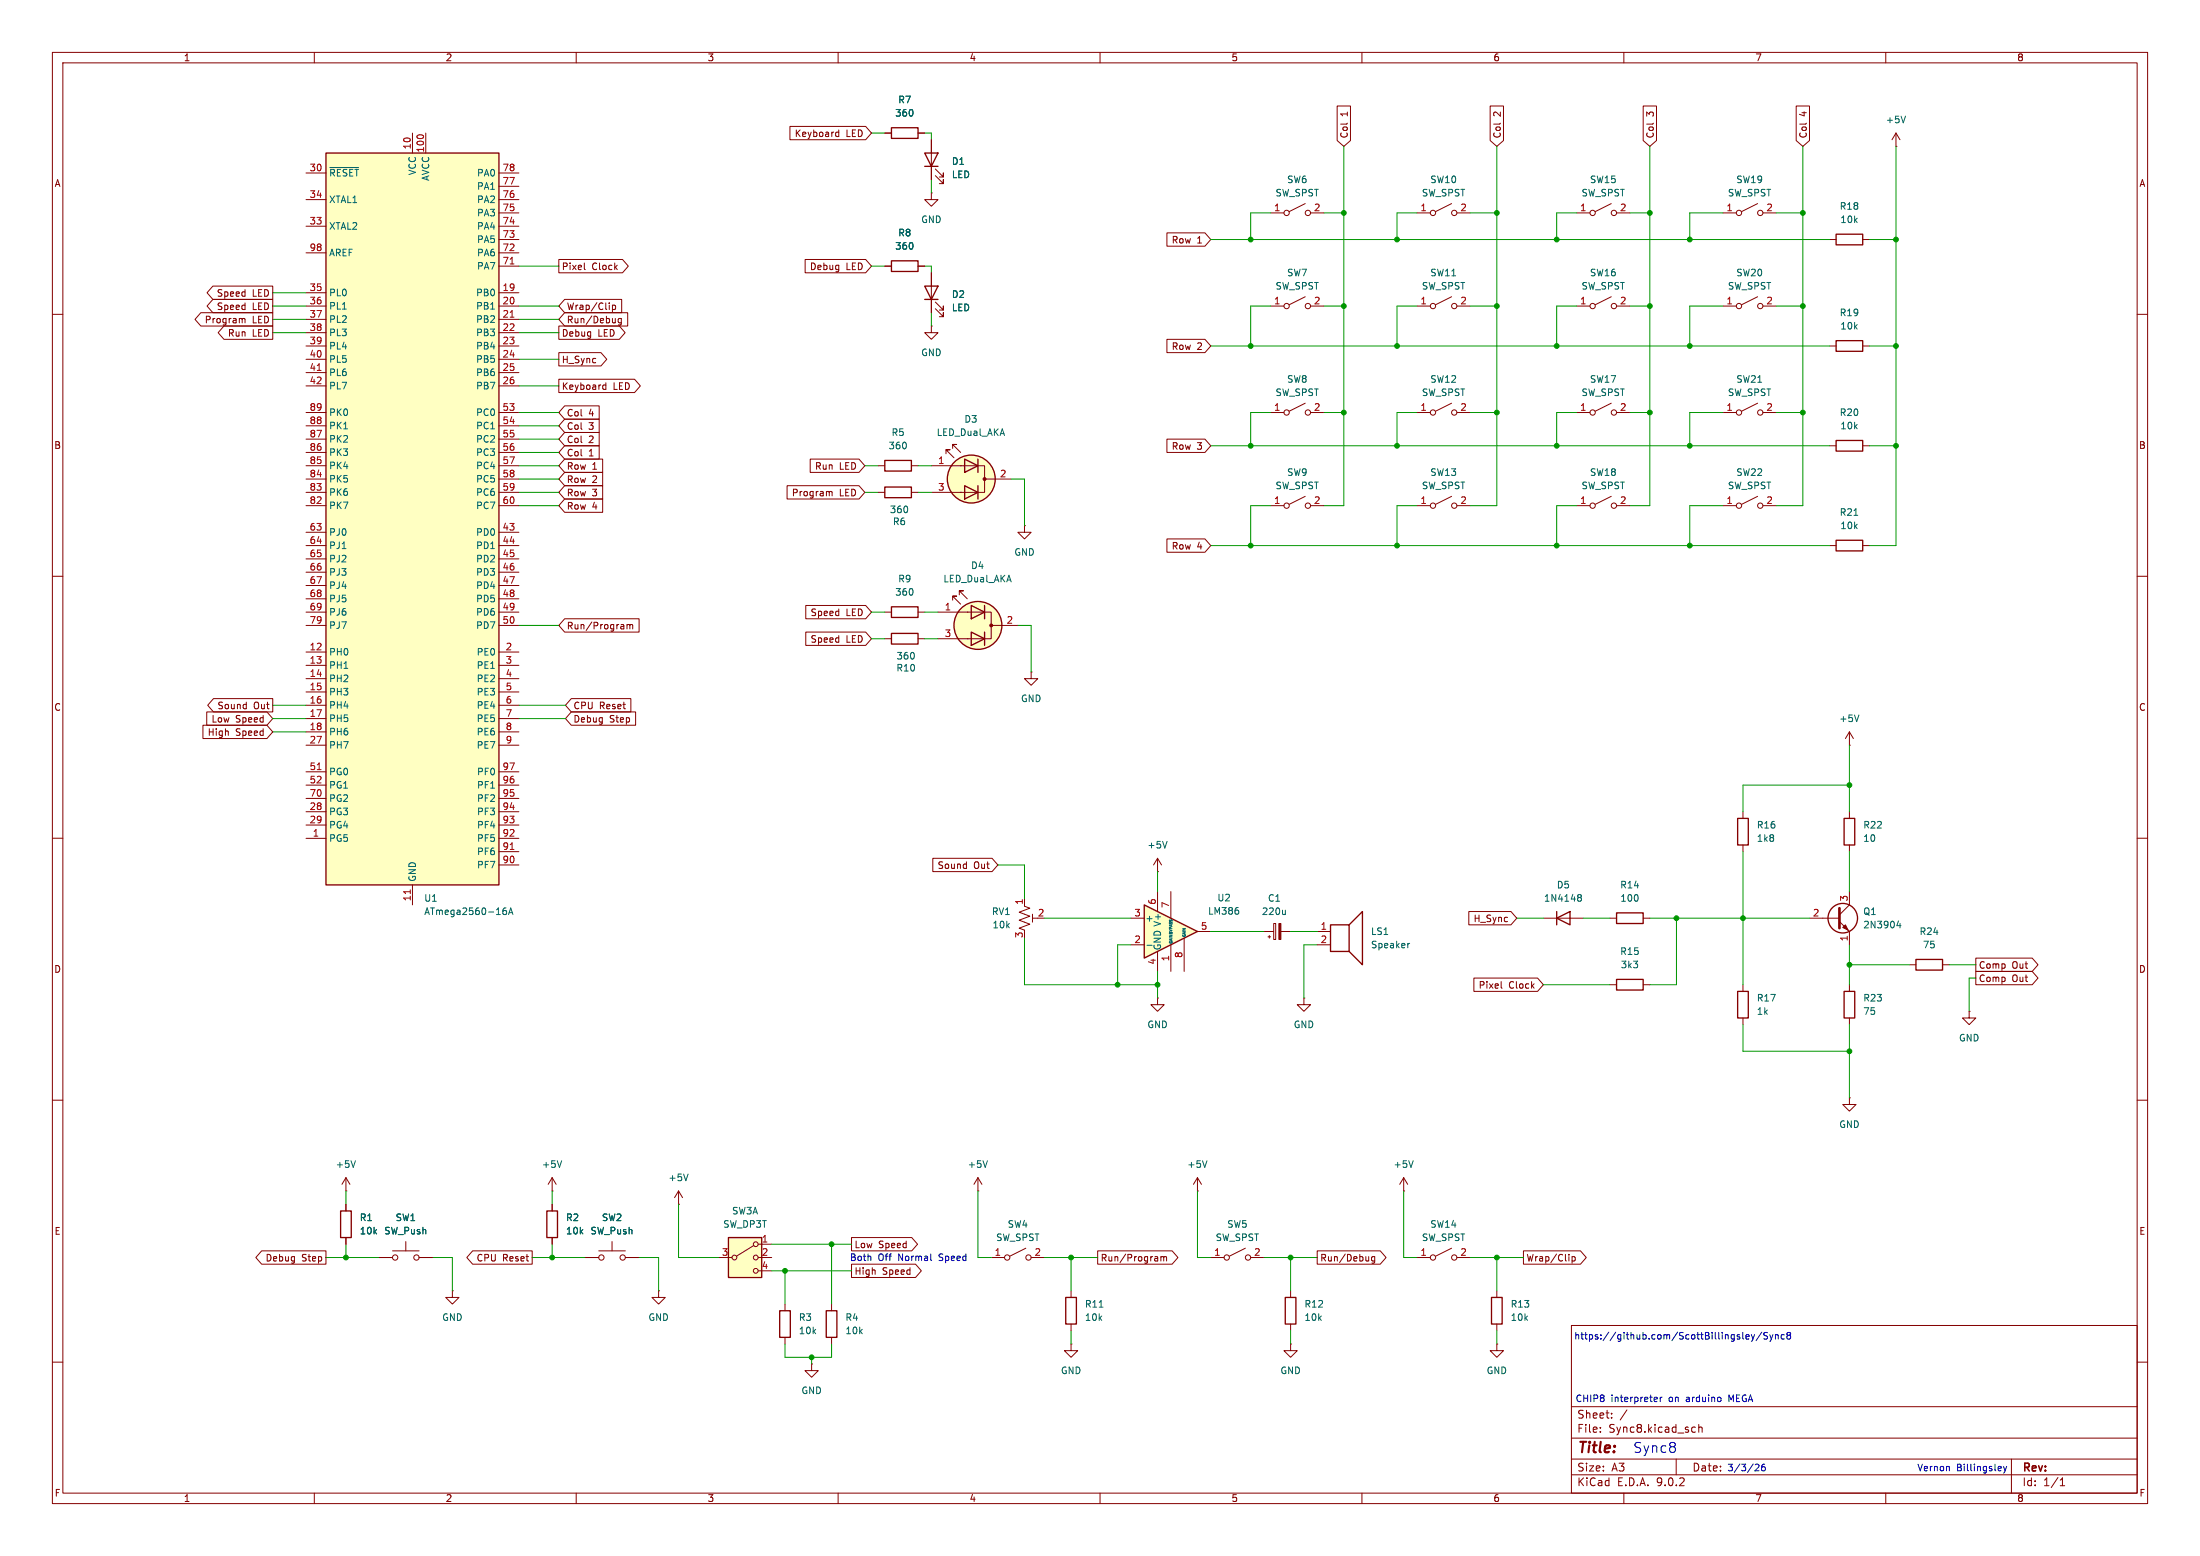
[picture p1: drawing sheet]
<svg xmlns="http://www.w3.org/2000/svg" width="420mm" height="297mm" viewBox="0 0 420 297" stroke-linecap="round" stroke-linejoin="round" font-family="sans-serif">
<g fill="none" stroke="#840000" stroke-width=".19">
<path d="M10 10h400v277h-400zM12 12h396v273h-396zM60 10v2M110 10v2M160 10v2M210 10v2M260 10v2M310 10v2M360 10v2M168.9 25.4h1.3M175.3 25.4h1.2M177.8 36.8v1.3h1.3l-1.3 1.3-1.3-1.3h1.3"/>
<path d="M177.8 36.8h.1M177.8 26.7v7.6M178.6 33.5l1.5 1.6v-.8v.8h-.8M178.6 32.3l1.5 1.5v-.8v.8h-.8M249.2 38.9l-3.1 1.5M277.1 38.9l-3 1.5M168.9 50.8h1.3M175.3 50.8h1.2M177.8 52.1v7.6M178.6 58.9l1.5 1.6v-.8v.8h-.8M178.6 57.7l1.5 1.5v-.8v.8h-.8M242.6 40.6h2.5"/>
<path d="M242.6 58.4h2.5M249.2 56.6l-3.1 1.6M250.2 40.6h2.5M250.2 58.4h2.5M270.5 40.6h2.5M270.5 58.4h2.5M277.1 56.6l-3 1.6M278.1 40.6h2.6M278.1 58.4h2.6M10 60h2M177.8 62.2v1.3h1.3l-1.3 1.3-1.3-1.3h1.3M177.8 62.2h.1"/>
<path d="M242.6 78.7h2.5M249.2 77l-3.1 1.5M250.2 78.7h2.5M270.5 78.7h2.5M277.1 77l-3 1.5M278.1 78.7h2.6M408 60h2M242.6 96.5h2.5M249.2 94.7l-3.1 1.6M250.2 96.5h2.5M270.5 96.5h2.5M277.1 94.7l-3 1.6"/>
<path d="M278.1 96.5h2.6M10 110h2M168.9 116.8h1.3M175.3 116.8h1.2M408 110h2M168.9 121.9h1.3M175.3 121.9h1.2M353.1 139.7v2.5M353.1 139.7l-.8 1.3M353.1 139.7l.7 1.3M10 160h2M353.1 142.2h.1"/>
<path d="M353.1 154.9v1.3M408 160h2M353.1 161.3v1.3M375.9 193v1.3h1.3l-1.3 1.3-1.3-1.3h1.3M375.9 193h.1M10 210h2M353.1 209.6v1.2h1.2l-1.2 1.3-1.3-1.3h1.3M353.1 209.6h.1M408 210h2M300 253h108v32h-108zM10 260h2M300 278.5h108"/>
<path d="M300 274.5h108M300 268.5h108M305.5 273.2v.2M305.5 272.5v.1M307.7 270.5v.2M307.7 269.8v.1M310.6 269.1l-1.3 1.9M320 278.5v3M323.2 272.4l.5 .1M323.7 273.3l-.5 .1M324.3 272.5l.2-.1 .4 .1v.9M324.3 271.9v1.5"/>
<path d="M384 278.5v6.5M408 260h2M60 285v2M110 285v2M160 285v2M210 285v2M260 285v2M300 281.5h108M310 285v2M360 285v2M393.3 283.6h.9M393.3 282.5l.4-.4v1.5"/>
<circle cx="245.6" cy="40.6" r=".51"/>
<circle cx="245.6" cy="58.4" r=".51"/>
<circle cx="249.7" cy="40.6" r=".51"/>
<circle cx="249.7" cy="58.4" r=".51"/>
<circle cx="273.6" cy="40.6" r=".51"/>
<circle cx="273.6" cy="58.4" r=".51"/>
<circle cx="277.6" cy="40.6" r=".51"/>
<circle cx="277.6" cy="58.4" r=".51"/>
<circle cx="245.6" cy="78.7" r=".51"/>
<circle cx="249.7" cy="78.7" r=".51"/>
<circle cx="273.6" cy="78.7" r=".51"/>
<circle cx="277.6" cy="78.7" r=".51"/>
<circle cx="245.6" cy="96.5" r=".51"/>
<circle cx="249.7" cy="96.5" r=".51"/>
<circle cx="273.6" cy="96.5" r=".51"/>
<circle cx="277.6" cy="96.5" r=".51"/>
</g>
<path d="M170.2 24.4h5.1v2h-5.1zM176.5 29.2h2.6l-1.3 2.6zM176.5 31.8h2.6M170.2 49.8h5.1v2h-5.1zM176.5 54.6h2.6l-1.3 2.6zM176.5 57.2h2.6M170.2 115.8h5.1v2.1h-5.1zM170.2 120.9h5.1v2h-5.1zM352 156.2h2.1v5.1h-2.1z" fill="none" stroke="#840000" stroke-width=".25"/>
<path d="M354.9 136.5l-.4 1.2" fill="none" stroke="#006464" stroke-width=".19"/>
<path d="M62.2 29.2h33v139.7h-33z" fill="#ffffc2"/>
<g fill="none" stroke="#840000" stroke-width=".25">
<path d="M62.2 29.2h33v139.7h-33zM350.5 44.7h5.1v2h-5.1zM168.9 87.9h5.1v2h-5.1zM168.9 93h5.1v2h-5.1zM350.5 84.1h5.1v2h-5.1zM185.4 115.6l2.6 1.2-2.6 1.3zM188 115.6v2.5M185.4 120.7l2.6 1.2-2.6 1.3zM188 120.7v2.5M254 176.5h3.6v5.1h-3.6zM257.6 176.5l2.5-2.5v10.2l-2.5-2.6M297.2 175.3l2.5-1.3v2.5z"/>
<path d="M297.2 174v2.5M308.6 174.2h5.1v2.1h-5.1zM308.6 186.9h5.1v2.1h-5.1zM331.7 189.2h2.1v5.1h-2.1zM352 189.2h2.1v5.1h-2.1zM365.8 183.1h5v2.1h-5zM104.4 231.1h2v5.1h-2zM245.4 247.6h2v5.1h-2zM284.7 247.6h2.1v5.1h-2.1z"/>
<circle cx="186.7" cy="119.4" r="4.6"/>
</g>
<g fill="none" stroke="#840000" stroke-width=".19">
<path d="M58.4 33h3.8M58.4 38.1h3.8M78.7 25.4v3.8M81.3 25.4v3.8M95.2 33h3.9M95.2 38.1h3.9M95.2 35.6h3.9M307.6 38.9l-3.1 1.5M335.5 38.9l-3 1.5M361.9 27.9h.1M361.9 25.4l-.7 1.3M361.9 25.4l.8 1.3"/>
<path d="M361.9 25.4v2.5M58.4 43.2h3.8M58.4 48.3h3.8M58.4 55.9h3.8M58.4 58.4h3.8M95.2 43.2h3.9M95.2 48.3h3.9M95.2 55.9h3.9M95.2 58.4h3.9M95.2 40.6h3.9M95.2 45.7h3.9M95.2 50.8h3.9"/>
<path d="M301 58.4h2.5M301 40.6h2.5M307.6 56.6l-3.1 1.6M308.6 58.4h2.5M308.6 40.6h2.5M328.9 58.4h2.6M328.9 40.6h2.6M335.5 56.6l-3 1.6M336.5 58.4h2.6M336.5 40.6h2.6M349.2 45.7h1.3M355.6 45.7h1.3"/>
<path d="M58.4 61h3.8M58.4 63.5h3.8M58.4 66h3.8M58.4 68.6h3.8M58.4 71.1h3.8M58.4 73.7h3.8M58.4 78.7h3.8M95.2 61h3.9M95.2 63.5h3.9M95.2 66h3.9M95.2 68.6h3.9M95.2 71.1h3.9"/>
<path d="M95.2 73.7h3.9M95.2 78.7h3.9M301 78.7h2.5M307.6 77l-3.1 1.5M308.6 78.7h2.5M328.9 78.7h2.6M335.5 77l-3 1.5M336.5 78.7h2.6M58.4 81.3h3.8M58.4 83.8h3.8M58.4 86.4h3.8M58.4 88.9h3.8"/>
<path d="M58.4 91.4h3.8M58.4 94h3.8M58.4 96.5h3.8M95.2 81.3h3.9M95.2 83.8h3.9M95.2 86.4h3.9M95.2 88.9h3.9M95.2 91.4h3.9M95.2 94h3.9M95.2 96.5h3.9M167.6 88.9h1.3M167.6 94h1.3"/>
<path d="M174 88.9h1.3M174 94h1.3M349.2 85.1h1.3M355.6 85.1h1.3M58.4 101.6h3.8M58.4 104.1h3.8M58.4 106.7h3.8M58.4 109.2h3.8M58.4 111.8h3.8M58.4 114.3h3.8M58.4 116.8h3.8M58.4 119.4h3.8"/>
<path d="M95.2 101.6h3.9M95.2 104.1h3.9M95.2 106.7h3.9M95.2 109.2h3.9M95.2 111.8h3.9M95.2 114.3h3.9M95.2 116.8h3.9M95.2 119.4h3.9M179.1 116.8h5.7M181.9 114.6v-.8h.7h-.7l1.5 1.5M183.1 113.5v-.7h.8h-.8l1.6 1.5M184.7 116.8h4.5v5.1h-4.5"/>
<path d="M189.2 119.4h5.1M58.4 124.5h3.8M58.4 127h3.8M58.4 129.5h3.8M58.4 132.1h3.8M58.4 134.6h3.8M58.4 137.2h3.8M58.4 139.7h3.8M95.2 124.5h3.9M95.2 127h3.9M95.2 129.5h3.9M95.2 132.1h3.9"/>
<path d="M95.2 134.6h3.9M95.2 137.2h3.9M95.2 139.7h3.9M179.1 121.9h5.7M58.4 142.2h3.8M58.4 147.3h3.8M58.4 149.9h3.8M58.4 152.4h3.8M58.4 154.9h3.8M58.4 157.5h3.8M95.2 142.2h3.9M95.2 147.3h3.9"/>
<path d="M95.2 149.9h3.9M95.2 152.4h3.9M95.2 154.9h3.9M95.2 157.5h3.9M58.4 160h3.8M78.7 168.9v3.8M95.2 160h3.9M95.2 162.6h3.9M95.2 165.1h3.9M241.3 177.8h1.9M242.1 178.8h.5M242.3 178.6v.5"/>
<path d="M243.2 176.3h.3v3h-.3zM244.5 177.8h1.9M251.5 177.8h2.5M294.6 175.3h7.7M307.3 175.3h1.3M313.7 175.3h1.3M248.9 190.5v1.3h1.3l-1.3 1.2-1.3-1.2h1.3M248.9 190.5h.1M251.5 180.3h2.5M307.3 188h1.3M313.7 188h1.3M332.7 188v1.2"/>
<path d="M332.7 194.3v1.3M353.1 188v1.2M353.1 194.3v1.3M364.5 184.2h1.3M370.8 184.2h1.3M105.4 229.9v1.2M105.4 236.2v1.3M114.3 238.8h5.1M116.8 237v1.8M129.5 229.9h.1M129.5 227.3l-.7 1.3M129.5 227.3l.8 1.3"/>
<path d="M129.5 227.3v2.6M268 227.3h.1M268 224.8l-.8 1.3M268 224.8l.7 1.3M268 224.8v2.5M277.1 238.3l-3 1.5M86.4 246.4v1.2h1.2l-1.2 1.3-1.3-1.3h1.3M86.4 246.4h.1M111.8 240h2.5M119.4 240h2.5M125.7 246.4v1.2h1.3l-1.3 1.3-1.2-1.3h1.2M125.7 246.4h.1"/>
<path d="M246.4 256.5v1.3h1.2l-1.2 1.3-1.3-1.3h1.3M246.4 256.5h.1M246.4 246.4v1.2M246.4 252.7v1.3M270.5 240h2.5M278.1 240h2.6M285.7 256.5v1.3h1.3l-1.3 1.3-1.2-1.3h1.2M285.7 256.5h.1M285.7 246.4v1.2M285.7 252.7v1.3"/>
<circle cx="304" cy="40.6" r=".51"/>
<circle cx="304" cy="58.4" r=".51"/>
<circle cx="308.1" cy="40.6" r=".51"/>
<circle cx="308.1" cy="58.4" r=".51"/>
<circle cx="332" cy="40.6" r=".51"/>
<circle cx="332" cy="58.4" r=".51"/>
<circle cx="336" cy="40.6" r=".51"/>
<circle cx="336" cy="58.4" r=".51"/>
<circle cx="304" cy="78.7" r=".51"/>
<circle cx="308.1" cy="78.7" r=".51"/>
<circle cx="332" cy="78.7" r=".51"/>
<circle cx="336" cy="78.7" r=".51"/>
<circle cx="114.8" cy="240" r=".51"/>
<circle cx="118.9" cy="240" r=".51"/>
<circle cx="273.6" cy="240" r=".51"/>
<circle cx="277.6" cy="240" r=".51"/>
</g>
<g fill="none" stroke="#006464" stroke-width=".19">
<path d="M63 32h5.5M363.8 22.2l-.5 1.2M96.6 173.3l-.4 .1a.86 .86 0 0 0 0 1.2l.5-.2v-.4l-.2-.2h-.3l-.2 .2M97.1 174.6l.4-1.3 .4 1.3M97.2 174.2h.6M245.4 173.7v.9M245.4 174.4l-.2 .2M301.3 171.2l.1 .1M301.3 170.8h.4l.1 .1 .1 .2-.2 .2M301.4 171.3h.3M301.4 171.3l-.1 .1M301.7 171.3l.2 .2-.1 .4-.1 .1h-.4"/>
<path d="M269.1 180.1l-.3 .1M131.4 224.1l-.5 1.3M269.8 221.6l-.4 1.2"/>
</g>
<path d="M97.4 50.4h.7M60.6 70.7h.7M97.4 60.5h.7M60.6 146.9h.7M78.3 169.8v.8M97.4 162.1h.7" fill="none" stroke="#a90000" stroke-width=".19"/>
<g fill="#840000" stroke="#840000" stroke-width=".19">
<path d="M244.1 176.3h.4v3h-.4z"/>
<circle cx="189.2" cy="119.4" r=".28"/>
</g>
<circle cx="186.7" cy="119.4" r="4.6" fill="#ffffc2" stroke="#ffffc2" stroke-width=".19"/>
<path d="M139.1 236.2h6.3v7.6h-6.3z" fill="#ffffc2"/>
<path d="M139.1 236.2h6.3v7.6h-6.3z" fill="none" stroke="#840000" stroke-width=".25"/>
<g fill="none" stroke="#840000" stroke-width=".19">
<path d="M301 96.5h2.5M307.6 94.7l-3.1 1.6M308.6 96.5h2.5M195.6 173l1 .4-2 .7 2 .8-2 .7 2 .8-2 .8 1 .3v.3M195.6 171.5v1.2M197.1 174.5v1.5M197.1 175.3h1M221 190.5v1.3h1.2l-1.2 1.2-1.3-1.2h1.3M221 190.5h.1M143.9 237.7l-3.3 2.1M144.8 237.5h2.5M137.2 240h2.5"/>
<path d="M144.8 240h2.5M144.8 242.6h2.5"/>
<circle cx="304" cy="96.5" r=".51"/>
<circle cx="308.1" cy="96.5" r=".51"/>
<circle cx="144.3" cy="237.5" r=".46"/>
<circle cx="140.2" cy="240" r=".46"/>
<circle cx="144.3" cy="240" r=".46"/>
<circle cx="144.3" cy="242.6" r=".46"/>
</g>
<path d="M218.4 172.7l10.2 5.1-10.2 5.1z" fill="#ffffc2"/>
<g fill="none" stroke="#840000" stroke-width=".25">
<path d="M350.5 65h5.1v2.1h-5.1zM184.1 87.6l2.6 1.3-2.6 1.3zM184.1 92.7l2.6 1.3-2.6 1.3zM186.7 87.6v2.6M186.7 92.7v2.6M350.5 103.1h5.1v2.1h-5.1zM331.7 156.2h2.1v5.1h-2.1zM218.4 172.7l10.2 5.1-10.2 5.1zM65 231.1h2.1v5.1h-2.1zM148.8 250.2h2.1v5.1h-2.1zM157.7 250.2h2.1v5.1h-2.1zM203.5 247.6h2v5.1h-2z"/>
<circle cx="185.4" cy="91.4" r="4.6"/>
<circle cx="351.8" cy="175.3" r="2.82"/>
</g>
<g fill="none" stroke="#840000" stroke-width=".19">
<path d="M150.8 24.1h14.5l1.1 1.3-1.1 1.3h-14.5zM159.6 26h.5M159.6 25.3h.5M160.1 24.8v1.3M168.9 25.4h1.3M175.3 25.4h1.2M177.8 26.7v2.5M177.8 31.8v2.5M255.3 20.2h2.5v6.6l-1.3 1.1-1.2-1.1zM284.5 20.2h2.5v6.6l-1.3 1.1-1.2-1.1zM313.7 20.2h2.5v6.6l-1.2 1.1-1.3-1.1zM342.9 20.2h2.5v6.6l-1.2 1.1-1.3-1.1z"/>
<path d="M38.3 59.7h13.8v2.5h-13.8l-1.1-1.2zM40.6 57.1h11.5v2.6h-11.5l-1.1-1.3zM40.6 54.6h11.5v2.6h-11.5l-1.1-1.3zM106.7 49.5h12.1l1.2 1.3-1.2 1.3h-12.1zM107.8 59.7h12v2.5h-12l-1.1-1.2zM107.8 57.1h10.9v2.6h-10.9l-1.1-1.3zM111.6 50.2v1.1l.1 .2M116.9 58.2v1.3M116.9 58.3l.4-.1 .2 .3-.1 .5h-.5M153.7 49.5h11.6l1.1 1.3-1.1 1.3h-11.6zM168.9 50.8h1.3M175.3 50.8h1.2"/>
<path d="M177.8 52.1v2.5M177.8 57.2v2.5M222.8 44.4h7.2l1.1 1.3-1.1 1.3h-7.2zM42.8 62.2h9.3v2.6h-9.3l-1.2-1.3zM46.2 61l.2-.2h.3l.1 .8M106.7 72.4h14.4l1.1 1.3-1.1 1.2h-14.4zM106.7 67.3h8l1.1 1.3-1.1 1.3h-8zM106.7 62.2h11.5l1.1 1.3-1.1 1.3h-11.5zM107.8 77.5h6.6v2.5h-6.6l-1.1-1.3zM115.2 74.3h.5M115.2 73.5h.5M115.7 73.1v1.2"/>
<path d="M118.6 60.8h-.4l-.2 .2 .1 .6h.5M118.6 60.8v1l-.2 .3-.3-.1M222.8 64.8h7.2l1.1 1.2-1.1 1.3h-7.2zM349.2 66h1.3M355.6 66h1.3M107.8 95.2h7.3v2.6h-7.3l-1.1-1.3zM107.8 92.7h7.3v2.6h-7.3l-1.1-1.3zM107.8 80h6.6v2.6h-6.6l-1.1-1.3zM107.8 85.1h6.6v2.5h-6.6l-1.1-1.2zM107.8 82.5h6.6v2.6h-6.6l-1.1-1.3zM107.8 90.2h7.3v2.5h-7.3l-1.1-1.3zM107.8 87.6h7.3v2.6h-7.3l-1.1-1.3z"/>
<path d="M150.3 92.7h13.7l1.1 1.3-1.1 1.3h-13.7zM154.7 87.6h9.3l1.1 1.3-1.1 1.3h-9.3zM158.3 94l.2-.2 .3 .1 .1 .8M177.8 88.9h5.7M177.8 94h5.7M180.6 86.6v-.7h.8h-.8l1.5 1.5M181.9 85.6v-.8h.7h-.7l1.5 1.6M183.4 88.9h4.6v5.1h-4.6M188 91.4h5M222.8 83.8h7.2l1.1 1.3-1.1 1.3h-7.2zM328.9 96.5h2.6M335.5 94.7l-3 1.6"/>
<path d="M336.5 96.5h2.6M107.8 118.1h14.2v2.6h-14.2l-1.1-1.3zM119.7 119.2v.9M119.7 119.3l.4-.1 .1 .2M120.2 119.4l.2-.2 .3 .1 .1 .8M120.2 119.4v.7M153.8 115.6h11.5l1.1 1.2-1.1 1.3h-11.5zM195.6 100.3v1.3h1.2l-1.2 1.3-1.3-1.3h1.3M195.6 100.3h.1M222.8 102.9h7.2l1.1 1.2-1.1 1.3h-7.2zM349.2 104.1h1.3M355.6 104.1h1.3"/>
<path d="M38.7 138.4h12.3l1.1 1.3-1.1 1.3h-12.3zM39.5 135.9h11.5l1.1 1.3-1.1 1.2h-11.5zM40.8 133.3h11.3v2.6h-11.3l-1.2-1.3zM109.1 133.3h11.3v2.6h-11.3l-1.2-1.3zM109.1 135.9h12.2v2.5h-12.2l-1.2-1.2zM153.8 120.6h11.5l1.1 1.3-1.1 1.3h-11.5zM196.8 128.3v1.2h1.3l-1.3 1.3-1.2-1.3h1.2M196.8 128.3h.1M332.7 154.9v1.3M178.1 163.8h11.3l1.1 1.3-1.1 1.3h-11.3zM215.9 175.3h2.5M221 166.4h.1"/>
<path d="M221 163.8v2.6M221 170.2v3.8M221 163.8l-.8 1.3M221 163.8l.7 1.3M223.5 170.2v5.1M226.1 179.1v6.3M228.6 177.8h2.5M280.4 174h8l1.2 1.3-1.2 1.2h-8zM332.7 161.3v1.3M345.4 175.3h5.8M351.2 175.9l1.9 1.9v2.5M353.1 170.2v2.5l-1.9 1.9"/>
<path d="M215.9 180.3h2.5M221 181.6v3.8M223.5 180.3v5.1M281.4 186.7h12.1l1.1 1.3-1.1 1.2h-12.1zM286.6 187.4v1l.2 .2M377.2 182.9h10.8l1.1 1.3-1.1 1.2h-10.8zM377.2 185.4h10.8l1.1 1.3-1.1 1.3h-10.8zM49.9 238.8h12.3v2.5h-12.3l-1.1-1.3zM66 227.3h.1M66 224.8l-.7 1.3M66 224.8l.8 1.3M66 224.8v2.5"/>
<path d="M66 229.9v1.2M66 236.2v1.3M74.9 238.8h5.1M77.5 237v1.8M90.2 238.8h11.4v2.5h-11.4l-1.1-1.3zM105.4 227.3h.1M105.4 224.8l-.8 1.3M105.4 224.8l.8 1.3M105.4 224.8v2.5M105.4 229.9v1.2M105.4 236.2v1.3M162.6 236.2h11.5l1.1 1.3-1.1 1.3h-11.5z"/>
<path d="M186.7 227.3h.1M186.7 224.8l-.8 1.3M186.7 224.8l.8 1.3M186.7 224.8v2.5M195.8 238.3l-3 1.5M209.5 238.8h14.3l1.1 1.2-1.1 1.3h-14.3zM221.6 239.9v.8M221.6 240l.4-.1 .2 .1M228.6 227.3h.1M228.6 224.8l-.8 1.3M228.6 224.8l.8 1.3M228.6 224.8v2.5"/>
<path d="M237.7 238.3l-3 1.5M251.5 238.8h12l1.1 1.2-1.1 1.3h-12zM262.4 239.9h-.3l-.3 .2 .2 .5h.4M262.4 239.9v1l-.2 .2h-.3M290.8 238.8h10.9l1.1 1.2-1.1 1.3h-10.9zM300.1 239.9h.4l.2 .2-.1 .5h-.5M300.1 239.9v1.2M72.4 240h2.5M80 240h2.5M111.8 240h2.5M119.4 240h2.5M149.9 248.9v1.3"/>
<path d="M149.9 255.3v1.2M158.7 248.9v1.3M158.7 255.3v1.2M162.6 241.3h12.2l1.1 1.3-1.1 1.2h-12.2zM189.2 240h2.6M196.8 240h2.6M204.5 256.5v1.3h1.2l-1.2 1.3-1.3-1.3h1.3M204.5 256.5h.1M204.5 246.4v1.2M204.5 252.7v1.3M222.2 240l.1-.1h.3l.1 .8M222.2 240v.7"/>
<path d="M231.1 240h2.6M238.8 240h2.5M154.9 260.3v1.3h1.3l-1.3 1.3-1.2-1.3h1.2M154.9 260.3h.1"/>
<circle cx="332" cy="96.5" r=".51"/>
<circle cx="336" cy="96.5" r=".51"/>
<circle cx="75.4" cy="240" r=".51"/>
<circle cx="79.5" cy="240" r=".51"/>
<circle cx="192.3" cy="240" r=".51"/>
<circle cx="196.3" cy="240" r=".51"/>
<circle cx="234.2" cy="240" r=".51"/>
<circle cx="238.3" cy="240" r=".51"/>
</g>
<path d="M353.9 98.4h.8M222.8 160.6l-.4 1.3M236.4 173.8v.6M362.4 175.8l-.3 .9h.8M362.7 176.3v.8M219 180.4h.9M67.9 221.6l-.5 1.2M107.2 221.6l-.4 1.2M188.5 221.6l-.4 1.2M230.4 221.6l-.4 1.2M209.8 249.5h.8" fill="none" stroke="#006464" stroke-width=".19"/>
<path d="M351.2 173.4v3.8" fill="none" stroke="#840000" stroke-width=".51"/>
<g fill="#840000" stroke="#840000" stroke-width=".19">
<path d="M351.8 177l.5-.5 .5 1z"/>
<circle cx="188" cy="91.4" r=".28"/>
</g>
<circle cx="185.4" cy="91.4" r="4.6" fill="#ffffc2" stroke="#ffffc2" stroke-width=".19"/>
<g fill="none" stroke="#009600" stroke-width=".19">
<path d="M166.4 25.4h2.5M176.5 25.4h1.3v1.3M177.8 34.3v2.5M256.5 27.9v68.6h-3.8M285.7 27.9v68.6h-5M315 27.9v68.6h-3.9M344.2 27.9v68.6h-5.1M361.9 27.9v76.2h-5M52.1 58.4h6.3M52.1 55.9h6.3M99.1 58.4h7.6M99.1 50.8h7.6"/>
<path d="M166.4 50.8h2.5M176.5 50.8h1.3v1.3M177.8 59.7v2.5M231.1 45.7h118.1M242.6 58.4h-3.8v7.6M242.6 40.6h-3.8v5.1M252.7 58.4h3.8M252.7 40.6h3.8M270.5 58.4h-3.8v7.6M270.5 40.6h-3.8v5.1M280.7 58.4h5M280.7 40.6h5"/>
<path d="M301 58.4h-3.8v7.6M301 40.6h-3.8v5.1M311.1 58.4h3.9M311.1 40.6h3.9M328.9 58.4h-6.3v7.6M328.9 40.6h-6.3v5.1M339.1 58.4h5.1M339.1 40.6h5.1M356.9 45.7h5M52.1 63.5h6.3M52.1 61h6.3M99.1 78.7h7.6"/>
<path d="M99.1 63.5h7.6M99.1 61h7.6M99.1 73.7h7.6M99.1 68.6h7.6M231.1 66h118.1M242.6 78.7h-3.8v6.4M252.7 78.7h3.8M270.5 78.7h-3.8v6.4M280.7 78.7h5M301 78.7h-3.8v6.4M311.1 78.7h3.9M328.9 78.7h-6.3v6.4"/>
<path d="M339.1 78.7h5.1M356.9 66h5M99.1 83.8h7.6M99.1 96.5h7.6M99.1 91.4h7.6M99.1 94h7.6M99.1 81.3h7.6M99.1 88.9h7.6M99.1 86.4h7.6M165.1 94h2.5M165.1 88.9h2.5M175.3 94h2.5"/>
<path d="M175.3 88.9h2.5M193 91.4h2.6v8.9M231.1 85.1h118.1M242.6 96.5h-3.8v7.6M270.5 96.5h-3.8v7.6M301 96.5h-3.8v7.6M328.9 96.5h-6.3v7.6M356.9 85.1h5M99.1 119.4h7.6M166.4 116.8h2.5M176.5 116.8h2.6M194.3 119.4h2.5v8.9"/>
<path d="M231.1 104.1h118.1M52.1 134.6h6.3M52.1 137.2h6.3M52.1 139.7h6.3M99.1 134.6h8.8M99.1 137.2h8.8M166.4 121.9h2.5M176.5 121.9h2.6M353.1 149.9h-20.4v5M353.1 142.2v12.7M190.5 165.1h5.1v6.4M195.6 179.1v8.9h25.4"/>
<path d="M199.4 175.3h16.5M221 166.4v3.8M231.1 177.8h10.2M246.4 177.8h5.1M289.6 175.3h5M302.3 175.3h5M315 175.3h30.4M320 175.3v12.7h-5M332.7 162.6v25.4M353.1 162.6v7.6M215.9 180.3h-2.5v7.7M221 185.4v5.1"/>
<path d="M251.5 180.3h-2.6v10.2M294.6 188h12.7M332.7 195.6v5.1h20.4M353.1 180.3v7.7M353.1 195.6v14M353.1 184.2h11.4M372.1 184.2h5.1M377.2 186.7h-1.3v6.3M66 227.3v2.6M66 237.5v2.5M105.4 227.3v2.6M105.4 237.5v2.5"/>
<path d="M129.5 229.9v10.1h7.7M147.3 237.5h15.3M158.7 237.5v11.4M186.7 227.3v12.7h2.5M228.6 227.3v12.7h2.5M268 227.3v12.7h2.5M62.2 240h10.2M82.5 240h3.9v6.4M101.6 240h10.2M121.9 240h3.8v6.4M147.3 242.6h15.3M149.9 256.5v2.6h8.8v-2.6"/>
<path d="M149.9 242.6v6.3M154.9 259.1v1.2M199.4 240h10.1M204.5 240v6.4M204.5 254v2.5M241.3 240h10.2M246.4 240v6.4M246.4 254v2.5M280.7 240h10.1M285.7 240v6.4M285.7 254v2.5"/>
</g>
<g fill="none" stroke="#0000c2" stroke-width=".19">
<path d="M177.7 240.6h.2M332.7 255.4l.2 .2M333.3 255.2l.6-.1v-.3h-.4l-.2 .1 .1 .6h.5M334.3 254.8l.3 .8M334.6 255.6l-.3 .4M334.9 254.8l-.3 .8M336.3 254.3l-1.1 1.6M337.4 254.4l-.5-.1-.1 .2v.3l.5 .3 .1 .3-.2 .2-.5-.1M337.9 254.8l.3 .8M338.2 255.6l-.3 .4M338.5 254.8l-.3 .8M338.9 254.9l.2-.1h.3l.1 .8"/>
<path d="M338.9 254.8v.8M340.6 254.8h-.3l-.3 .2 .1 .5h.5M341.4 254.9l-.3 .2 .1 .4 .2 .1 .3-.1 .1-.1v-.3l-.2-.2M341.4 254.9l-.3-.3 .3-.3h.2l.2 .3-.2 .3M341.4 254.9h.2M316.2 266.7l.2 .3-.6 .1M316.3 267.5h-.1M316.9 266.7v.8M317.3 266.7l-.4 .2M335.1 279.6l.5-.1 .2 .3-.8 .9h.8M336.9 279.5h-.4a.86 .86 0 0 0 0 1.2l.4-.1 .1-.4-.2-.2h-.4l-.1 .2M372.1 280v.7"/>
<path d="M381.9 279.9l.2 .3-.6 .1M382.5 279.9l.3 .8M383.1 279.9l-.3 .8M382 280.7h-.1M382.8 280.7l-.3 .5"/>
</g>
<g fill="#009600" stroke="#009600" stroke-width=".19">
<circle cx="344.2" cy="78.7" r=".46"/>
<circle cx="361.9" cy="66" r=".46"/>
<circle cx="322.6" cy="104.1" r=".46"/>
<circle cx="361.9" cy="85.1" r=".46"/>
<circle cx="322.6" cy="85.1" r=".46"/>
<circle cx="322.6" cy="66" r=".46"/>
<circle cx="315" cy="78.7" r=".46"/>
<circle cx="353.1" cy="184.2" r=".46"/>
<circle cx="353.1" cy="200.7" r=".46"/>
<circle cx="353.1" cy="149.9" r=".46"/>
<circle cx="266.7" cy="45.7" r=".46"/>
<circle cx="285.7" cy="58.4" r=".46"/>
<circle cx="297.2" cy="45.7" r=".46"/>
<circle cx="256.5" cy="40.6" r=".46"/>
<circle cx="256.5" cy="58.4" r=".46"/>
<circle cx="285.7" cy="40.6" r=".46"/>
<circle cx="344.2" cy="40.6" r=".46"/>
<circle cx="344.2" cy="58.4" r=".46"/>
<circle cx="361.9" cy="45.7" r=".46"/>
<circle cx="315" cy="40.6" r=".46"/>
<circle cx="322.6" cy="45.7" r=".46"/>
<circle cx="315" cy="58.4" r=".46"/>
<circle cx="332.7" cy="175.3" r=".46"/>
<circle cx="320" cy="175.3" r=".46"/>
<circle cx="285.7" cy="240" r=".46"/>
<circle cx="246.4" cy="240" r=".46"/>
<circle cx="266.7" cy="104.1" r=".46"/>
<circle cx="297.2" cy="104.1" r=".46"/>
<circle cx="266.7" cy="66" r=".46"/>
<circle cx="256.5" cy="78.7" r=".46"/>
<circle cx="297.2" cy="85.1" r=".46"/>
<circle cx="266.7" cy="85.1" r=".46"/>
<circle cx="285.7" cy="78.7" r=".46"/>
<circle cx="297.2" cy="66" r=".46"/>
<circle cx="238.8" cy="45.7" r=".46"/>
<circle cx="66" cy="240" r=".46"/>
<circle cx="105.4" cy="240" r=".46"/>
<circle cx="213.4" cy="188" r=".46"/>
<circle cx="221" cy="188" r=".46"/>
<circle cx="204.5" cy="240" r=".46"/>
<circle cx="158.7" cy="237.5" r=".46"/>
<circle cx="149.9" cy="242.6" r=".46"/>
<circle cx="154.9" cy="259.1" r=".46"/>
<circle cx="238.8" cy="66" r=".46"/>
<circle cx="238.8" cy="85.1" r=".46"/>
<circle cx="238.8" cy="104.1" r=".46"/>
</g>
<text font-size="2.8" fill="#840000" x="301" y="277.9">Title:</text>
<text font-size="2.7" fill="#0000c2" x="311.7" y="277.5">Sync8</text>
<g font-size="2.1" fill="#840000">
<text x="301" y="273.7">File:</text>
<text x="301" y="271">Sheet:</text>
<text x="307.1" y="273.7">Sync8.kicad_sch</text>
<text x="301" y="281.1">Size:</text>
<text x="307.6" y="281.1">A3</text>
<text x="323" y="281.1">Date:</text>
<text x="386" y="281.3">Rev:</text>
<text x="301" y="283.9">KiCad</text>
<text x="308.7" y="283.9">E.D.A.</text>
<text x="316.3" y="283.9">9.0.2</text>
<text x="386" y="283.9">Id:</text>
<text x="390.1" y="283.9">1/1</text>
</g>
<g font-size="1.8" fill="#840000">
<text x="35" y="11.9">1</text>
<text x="85" y="11.9">2</text>
<text x="135" y="11.9">3</text>
<text x="185" y="11.9">4</text>
<text x="235" y="11.9">5</text>
<text x="285" y="11.9">6</text>
<text x="335" y="11.9">7</text>
<text x="385" y="11.9">8</text>
<text x="257.5" y="22.3" transform="rotate(-90 257.5 22.3)">1</text>
<text x="286.7" y="22.3" transform="rotate(-90 286.7 22.3)">2</text>
<text x="315.9" y="22.3" transform="rotate(-90 315.9 22.3)">3</text>
<text x="345.1" y="22.3" transform="rotate(-90 345.1 22.3)">4</text>
<text x="151.6" y="26.4">Keyboard</text>
<text x="161.5" y="26.4">LED</text>
<text x="257.5" y="26.5" transform="rotate(-90 257.5 26.5)">Col</text>
<text x="286.7" y="26.5" transform="rotate(-90 286.7 26.5)">Col</text>
<text x="315.9" y="26.5" transform="rotate(-90 315.9 26.5)">Col</text>
<text x="345.1" y="26.5" transform="rotate(-90 345.1 26.5)">Col</text>
<text x="10.3" y="35.9">A</text>
<text x="408.3" y="35.9">A</text>
<text x="223.6" y="46.7">Row</text>
<text x="228.5" y="46.7">1</text>
<text x="107.2" y="51.8">Pixel</text>
<text x="113" y="51.8">Clock</text>
<text x="154.5" y="51.8">Debug</text>
<text x="161.5" y="51.8">LED</text>
<text x="41.3" y="59.4">Speed</text>
<text x="41.3" y="56.8">Speed</text>
<text x="48.1" y="59.4">LED</text>
<text x="48.1" y="56.8">LED</text>
<text x="108.1" y="59.4">Wrap/Clip</text>
<text x="39" y="61.9">Program</text>
<text x="43.4" y="64.5">Run</text>
<text x="48.1" y="61.9">LED</text>
<text x="48.1" y="64.5">LED</text>
<text x="107.2" y="64.5">Debug</text>
<text x="108.1" y="61.9">Run/Debug</text>
<text x="114.1" y="64.5">LED</text>
<text x="107.2" y="69.5">H_Sync</text>
<text x="223.6" y="67">Row</text>
<text x="228.5" y="67">2</text>
<text x="107.2" y="74.6">Keyboard</text>
<text x="117" y="74.6">LED</text>
<text x="108.1" y="82.2">Col</text>
<text x="108.1" y="79.7">Col</text>
<text x="112.4" y="82.2">3</text>
<text x="112.4" y="79.7">4</text>
<text x="10.3" y="85.9">B</text>
<text x="108.1" y="87.3">Col</text>
<text x="108.1" y="84.8">Col</text>
<text x="108.1" y="89.9">Row</text>
<text x="112.4" y="87.3">1</text>
<text x="112.4" y="84.8">2</text>
<text x="113" y="89.9">1</text>
<text x="155.5" y="89.9">Run</text>
<text x="160.2" y="89.9">LED</text>
<text x="223.6" y="86">Row</text>
<text x="228.5" y="86">3</text>
<text x="408.2" y="85.9">B</text>
<text x="108.1" y="94.9">Row</text>
<text x="108.1" y="92.4">Row</text>
<text x="113" y="94.9">3</text>
<text x="113" y="92.4">2</text>
<text x="151.1" y="94.9">Program</text>
<text x="160.2" y="94.9">LED</text>
<text x="108.1" y="97.5">Row</text>
<text x="113" y="97.5">4</text>
<text x="223.6" y="105.1">Row</text>
<text x="228.5" y="105.1">4</text>
<text x="154.6" y="117.8">Speed</text>
<text x="161.5" y="117.8">LED</text>
<text x="108.1" y="120.3">Run/Program</text>
<text x="154.6" y="122.9">Speed</text>
<text x="161.5" y="122.9">LED</text>
<text x="10.3" y="135.9">C</text>
<text x="41.4" y="135.6">Sound</text>
<text x="48.4" y="135.6">Out</text>
<text x="109.4" y="135.6">CPU</text>
<text x="114.4" y="135.6">Reset</text>
<text x="408.2" y="135.9">C</text>
<text x="39.6" y="140.7">High</text>
<text x="40.3" y="138.1">Low</text>
<text x="45" y="138.1">Speed</text>
<text x="45" y="140.7">Speed</text>
<text x="109.4" y="138.1">Debug</text>
<text x="116.4" y="138.1">Step</text>
<text x="178.9" y="166.1">Sound</text>
<text x="185.9" y="166.1">Out</text>
<text x="281.2" y="176.2">H_Sync</text>
<text x="10.3" y="185.9">D</text>
<text x="377.7" y="185.1">Comp</text>
<text x="384.1" y="185.1">Out</text>
<text x="408.2" y="185.9">D</text>
<text x="282.2" y="188.9">Pixel</text>
<text x="288" y="188.9">Clock</text>
<text x="377.7" y="187.6">Comp</text>
<text x="384.1" y="187.6">Out</text>
<text x="10.3" y="235.9">E</text>
<text x="163" y="238.4">Low</text>
<text x="167.7" y="238.4">Speed</text>
<text x="408.3" y="235.9">E</text>
<text x="50.6" y="241">Debug</text>
<text x="57.6" y="241">Step</text>
<text x="90.9" y="241">CPU</text>
<text x="95.9" y="241">Reset</text>
<text x="163" y="243.5">High</text>
<text x="168.4" y="243.5">Speed</text>
<text x="210" y="241">Run/Program</text>
<text x="251.9" y="241">Run/Debug</text>
<text x="291.3" y="241">Wrap/Clip</text>
<text x="10.3" y="285.9">F</text>
<text x="35" y="286.9">1</text>
<text x="85" y="286.9">2</text>
<text x="135" y="286.9">3</text>
<text x="185" y="286.9">4</text>
<text x="235" y="286.9">5</text>
<text x="285" y="286.9">6</text>
<text x="335" y="286.9">7</text>
<text x="385" y="286.9">8</text>
<text x="408.3" y="285.9">F</text>
</g>
<g font-size="1.8" fill="#006464">
<text x="170.8" y="22.5">360</text>
<text x="171.4" y="19.9">R7</text>
<text x="359.9" y="23.7">+5V</text>
<text x="62.7" y="33.9">~{RESET}</text>
<text x="79.6" y="33.5" transform="rotate(-90 79.6 33.5)">VCC</text>
<text x="82.1" y="34.6" transform="rotate(-90 82.1 34.6)">AVCC</text>
<text x="91" y="33.9">PA0</text>
<text x="181.6" y="31.7">D1</text>
<text x="181.6" y="34.2">LED</text>
<text x="245.6" y="35.2">SW6</text>
<text x="272.9" y="35.2">SW10</text>
<text x="303.4" y="35.2">SW15</text>
<text x="331.4" y="35.2">SW19</text>
<text x="62.7" y="39">XTAL1</text>
<text x="91" y="36.4">PA1</text>
<text x="91" y="39">PA2</text>
<text x="91" y="41.5">PA3</text>
<text x="243.4" y="37.7">SW_SPST</text>
<text x="271.3" y="37.7">SW_SPST</text>
<text x="301.8" y="37.7">SW_SPST</text>
<text x="329.8" y="37.7">SW_SPST</text>
<text x="351.1" y="40.2">R18</text>
<text x="62.7" y="44">XTAL2</text>
<text x="91" y="44">PA4</text>
<text x="91" y="46.6">PA5</text>
<text x="170.8" y="47.9">360</text>
<text x="171.4" y="45.3">R8</text>
<text x="175.8" y="42.8">GND</text>
<text x="351.2" y="42.8">10k</text>
<text x="62.7" y="49.1">AREF</text>
<text x="91" y="49.1">PA6</text>
<text x="91" y="51.7">PA7</text>
<text x="245.6" y="52.9">SW7</text>
<text x="272.9" y="52.9">SW11</text>
<text x="303.4" y="52.9">SW16</text>
<text x="331.4" y="52.9">SW20</text>
<text x="62.7" y="56.7">PL0</text>
<text x="62.7" y="59.3">PL1</text>
<text x="90.8" y="56.7">PB0</text>
<text x="90.8" y="59.3">PB1</text>
<text x="181.6" y="57.1">D2</text>
<text x="181.6" y="59.6">LED</text>
<text x="243.4" y="55.5">SW_SPST</text>
<text x="271.3" y="55.5">SW_SPST</text>
<text x="301.8" y="55.5">SW_SPST</text>
<text x="329.8" y="55.5">SW_SPST</text>
<text x="62.7" y="61.8">PL2</text>
<text x="62.7" y="64.4">PL3</text>
<text x="90.8" y="61.8">PB2</text>
<text x="90.8" y="64.4">PB3</text>
<text x="351.1" y="60.6">R19</text>
<text x="351.2" y="63.1">10k</text>
<text x="62.7" y="66.9">PL4</text>
<text x="62.7" y="69.4">PL5</text>
<text x="62.7" y="72">PL6</text>
<text x="90.8" y="66.9">PB4</text>
<text x="90.8" y="69.4">PB5</text>
<text x="90.8" y="72">PB6</text>
<text x="175.8" y="68.2">GND</text>
<text x="62.7" y="74.5">PL7</text>
<text x="90.8" y="74.5">PB7</text>
<text x="243.4" y="75.8">SW_SPST</text>
<text x="245.6" y="73.3">SW8</text>
<text x="271.3" y="75.8">SW_SPST</text>
<text x="272.9" y="73.3">SW12</text>
<text x="301.8" y="75.8">SW_SPST</text>
<text x="303.4" y="73.3">SW17</text>
<text x="329.8" y="75.8">SW_SPST</text>
<text x="331.4" y="73.3">SW21</text>
<text x="62.7" y="79.6">PK0</text>
<text x="62.7" y="82.1">PK1</text>
<text x="90.8" y="79.6">PC0</text>
<text x="90.8" y="82.1">PC1</text>
<text x="170.1" y="83.4">R5</text>
<text x="178.7" y="83.4">LED_Dual_AKA</text>
<text x="184" y="80.9">D3</text>
<text x="351.1" y="79.6">R20</text>
<text x="351.2" y="82.1">10k</text>
<text x="62.7" y="84.7">PK2</text>
<text x="62.7" y="87.2">PK3</text>
<text x="62.7" y="89.8">PK4</text>
<text x="90.8" y="84.7">PC2</text>
<text x="90.8" y="87.2">PC3</text>
<text x="90.8" y="89.8">PC4</text>
<text x="169.5" y="86">360</text>
<text x="62.7" y="92.3">PK5</text>
<text x="62.7" y="94.8">PK6</text>
<text x="90.8" y="92.3">PC5</text>
<text x="90.8" y="94.8">PC6</text>
<text x="243.4" y="93.6">SW_SPST</text>
<text x="245.6" y="91">SW9</text>
<text x="271.3" y="93.6">SW_SPST</text>
<text x="272.9" y="91">SW13</text>
<text x="301.8" y="93.6">SW_SPST</text>
<text x="303.4" y="91">SW18</text>
<text x="329.8" y="93.6">SW_SPST</text>
<text x="331.4" y="91">SW22</text>
<text x="62.7" y="97.4">PK7</text>
<text x="90.8" y="97.4">PC7</text>
<text x="169.8" y="98.1">360</text>
<text x="170.4" y="100.4">R6</text>
<text x="351.1" y="98.7">R21</text>
<text x="351.2" y="101.2">10k</text>
<text x="62.7" y="102.5">PJ0</text>
<text x="62.7" y="105">PJ1</text>
<text x="62.7" y="107.5">PJ2</text>
<text x="90.8" y="102.5">PD0</text>
<text x="90.8" y="105">PD1</text>
<text x="90.8" y="107.5">PD2</text>
<text x="193.5" y="106.3">GND</text>
<text x="62.7" y="110.1">PJ3</text>
<text x="62.7" y="112.6">PJ4</text>
<text x="90.8" y="110.1">PD3</text>
<text x="90.8" y="112.6">PD4</text>
<text x="170.8" y="113.9">360</text>
<text x="171.4" y="111.4">R9</text>
<text x="180" y="111.4">LED_Dual_AKA</text>
<text x="185.3" y="108.8">D4</text>
<text x="62.7" y="115.2">PJ5</text>
<text x="62.7" y="117.7">PJ6</text>
<text x="90.8" y="115.2">PD5</text>
<text x="90.8" y="117.7">PD6</text>
<text x="62.7" y="120.2">PJ7</text>
<text x="62.7" y="125.3">PH0</text>
<text x="90.8" y="120.2">PD7</text>
<text x="90.9" y="125.3">PE0</text>
<text x="62.7" y="127.9">PH1</text>
<text x="62.7" y="130.4">PH2</text>
<text x="90.9" y="127.9">PE1</text>
<text x="90.9" y="130.4">PE2</text>
<text x="171" y="128.4">R10</text>
<text x="171.1" y="126.1">360</text>
<text x="62.7" y="132.9">PH3</text>
<text x="62.7" y="135.5">PH4</text>
<text x="90.9" y="132.9">PE3</text>
<text x="90.9" y="135.5">PE4</text>
<text x="194.8" y="134.2">GND</text>
<text x="62.7" y="138">PH5</text>
<text x="62.7" y="140.6">PH6</text>
<text x="62.7" y="143.1">PH7</text>
<text x="90.9" y="138">PE5</text>
<text x="90.9" y="140.6">PE6</text>
<text x="90.9" y="143.1">PE7</text>
<text x="351" y="138">+5V</text>
<text x="62.7" y="148.2">PG0</text>
<text x="91" y="148.2">PF0</text>
<text x="62.7" y="150.7">PG1</text>
<text x="62.7" y="153.3">PG2</text>
<text x="62.7" y="155.8">PG3</text>
<text x="91" y="150.7">PF1</text>
<text x="91" y="153.3">PF2</text>
<text x="91" y="155.8">PF3</text>
<text x="62.7" y="158.3">PG4</text>
<text x="62.7" y="160.9">PG5</text>
<text x="91" y="158.3">PF4</text>
<text x="91" y="160.9">PF5</text>
<text x="335.3" y="160.9">1k8</text>
<text x="335.3" y="158.3">R16</text>
<text x="355.6" y="158.3">R22</text>
<text x="355.6" y="160.9">10</text>
<text x="91" y="163.4">PF6</text>
<text x="91" y="166">PF7</text>
<text x="218.9" y="162.2">+5V</text>
<text x="79.6" y="168.4" transform="rotate(-90 79.6 168.4)">GND</text>
<text x="80.9" y="172.3">U1</text>
<text x="232.3" y="172.2">U2</text>
<text x="242" y="172.3">C1</text>
<text x="294.7" y="172.3">1N4148</text>
<text x="297.1" y="169.8">D5</text>
<text x="309.2" y="169.8">R14</text>
<text x="309.2" y="172.3">100</text>
<text x="80.9" y="174.9">ATmega2560-16A</text>
<text x="189.3" y="174.9">RV1</text>
<text x="189.4" y="177.4">10k</text>
<text x="218.6" y="176.1">+</text>
<text x="230.5" y="174.8">LM386</text>
<text x="240.8" y="174.9">220u</text>
<text x="261.6" y="178.7">LS1</text>
<text x="355.6" y="174.9">Q1</text>
<text x="355.6" y="177.4">2N3904</text>
<text x="366.4" y="178.7">R24</text>
<text x="221.8" y="181.5" transform="rotate(-90 221.8 181.5)">GND V+</text>
<text x="261.6" y="181.2">Speaker</text>
<text x="309.2" y="182.5">R15</text>
<text x="309.3" y="185">3k3</text>
<text x="367" y="181.2">75</text>
<text x="335.3" y="191.4">R17</text>
<text x="355.6" y="191.4">R23</text>
<text x="218.9" y="196.4">GND</text>
<text x="246.9" y="196.4">GND</text>
<text x="335.3" y="193.9">1k</text>
<text x="355.6" y="193.9">75</text>
<text x="373.9" y="199">GND</text>
<text x="351" y="215.5">GND</text>
<text x="64" y="223.1">+5V</text>
<text x="103.4" y="223.1">+5V</text>
<text x="127.5" y="225.7">+5V</text>
<text x="184.7" y="223.1">+5V</text>
<text x="226.6" y="223.1">+5V</text>
<text x="265.9" y="223.1">+5V</text>
<text x="68.6" y="233.3">R1</text>
<text x="75.4" y="233.3">SW1</text>
<text x="108" y="233.3">R2</text>
<text x="114.8" y="233.3">SW2</text>
<text x="139.7" y="232">SW3A</text>
<text x="68.6" y="235.8">10k</text>
<text x="73.3" y="235.8">SW_Push</text>
<text x="108" y="235.8">10k</text>
<text x="112.6" y="235.8">SW_Push</text>
<text x="138" y="234.5">SW_DP3T</text>
<text x="190.1" y="237.1">SW_SPST</text>
<text x="192.3" y="234.5">SW4</text>
<text x="232" y="237.1">SW_SPST</text>
<text x="234.2" y="234.5">SW5</text>
<text x="271.3" y="237.1">SW_SPST</text>
<text x="272.9" y="234.5">SW14</text>
<text x="207" y="249.8">R11</text>
<text x="248.9" y="249.8">R12</text>
<text x="288.3" y="249.8">R13</text>
<text x="84.3" y="252.3">GND</text>
<text x="123.7" y="252.3">GND</text>
<text x="152.4" y="252.3">R3</text>
<text x="152.4" y="254.9">10k</text>
<text x="161.3" y="252.3">R4</text>
<text x="161.3" y="254.9">10k</text>
<text x="207" y="252.3">10k</text>
<text x="248.9" y="252.3">10k</text>
<text x="288.3" y="252.3">10k</text>
<text x="202.4" y="262.5">GND</text>
<text x="244.3" y="262.5">GND</text>
<text x="283.7" y="262.5">GND</text>
<text x="152.9" y="266.3">GND</text>
</g>
<g font-size="1.8" fill="#a90000">
<text x="78.5" y="28.6" transform="rotate(-90 78.5 28.6)">10</text>
<text x="81" y="29.2" transform="rotate(-90 81 29.2)">100</text>
<text x="59" y="32.8">30</text>
<text x="95.8" y="32.8">78</text>
<text x="95.8" y="35.3">77</text>
<text x="59" y="37.8">34</text>
<text x="95.8" y="37.8">76</text>
<text x="95.8" y="40.4">75</text>
<text x="243.1" y="40.4">1</text>
<text x="250.8" y="40.4">2</text>
<text x="271.1" y="40.4">1</text>
<text x="278.7" y="40.4">2</text>
<text x="301.6" y="40.4">1</text>
<text x="309.2" y="40.4">2</text>
<text x="329.5" y="40.4">1</text>
<text x="337.1" y="40.4">2</text>
<text x="59" y="42.9">33</text>
<text x="95.8" y="42.9">74</text>
<text x="95.8" y="45.5">73</text>
<text x="59" y="48">98</text>
<text x="95.8" y="48">72</text>
<text x="95.8" y="50.5">71</text>
<text x="59" y="55.6">35</text>
<text x="59" y="58.2">36</text>
<text x="95.8" y="55.6">19</text>
<text x="95.8" y="58.2">20</text>
<text x="243.1" y="58.2">1</text>
<text x="250.8" y="58.2">2</text>
<text x="271.1" y="58.2">1</text>
<text x="278.7" y="58.2">2</text>
<text x="301.6" y="58.2">1</text>
<text x="309.2" y="58.2">2</text>
<text x="329.5" y="58.2">1</text>
<text x="337.1" y="58.2">2</text>
<text x="59" y="60.7">37</text>
<text x="59" y="63.2">38</text>
<text x="59" y="65.8">39</text>
<text x="95.8" y="60.7">21</text>
<text x="95.8" y="63.2">22</text>
<text x="95.8" y="65.8">23</text>
<text x="59" y="68.3">40</text>
<text x="59" y="70.9">41</text>
<text x="95.8" y="68.3">24</text>
<text x="95.8" y="70.9">25</text>
<text x="59" y="73.4">42</text>
<text x="95.8" y="73.4">26</text>
<text x="59" y="78.5">89</text>
<text x="59" y="81">88</text>
<text x="59" y="83.6">87</text>
<text x="95.8" y="78.5">53</text>
<text x="95.8" y="81">54</text>
<text x="95.8" y="83.6">55</text>
<text x="243.1" y="78.5">1</text>
<text x="250.8" y="78.5">2</text>
<text x="271.1" y="78.5">1</text>
<text x="278.7" y="78.5">2</text>
<text x="301.6" y="78.5">1</text>
<text x="309.2" y="78.5">2</text>
<text x="329.5" y="78.5">1</text>
<text x="337.1" y="78.5">2</text>
<text x="59" y="86.1">86</text>
<text x="59" y="88.6">85</text>
<text x="95.8" y="86.1">56</text>
<text x="95.8" y="88.6">57</text>
<text x="179" y="88.6">1</text>
<text x="59" y="91.2">84</text>
<text x="59" y="93.7">83</text>
<text x="95.8" y="91.2">58</text>
<text x="95.8" y="93.7">59</text>
<text x="179" y="93.7">3</text>
<text x="190.8" y="91.2">2</text>
<text x="59" y="96.3">82</text>
<text x="59" y="101.3">63</text>
<text x="95.8" y="96.3">60</text>
<text x="95.8" y="101.3">43</text>
<text x="243.1" y="96.3">1</text>
<text x="250.8" y="96.3">2</text>
<text x="271.1" y="96.3">1</text>
<text x="278.7" y="96.3">2</text>
<text x="301.6" y="96.3">1</text>
<text x="309.2" y="96.3">2</text>
<text x="329.5" y="96.3">1</text>
<text x="337.1" y="96.3">2</text>
<text x="59" y="103.9">64</text>
<text x="59" y="106.4">65</text>
<text x="95.8" y="103.9">44</text>
<text x="95.8" y="106.4">45</text>
<text x="59" y="109">66</text>
<text x="59" y="111.5">67</text>
<text x="95.8" y="109">46</text>
<text x="95.8" y="111.5">47</text>
<text x="59" y="114">68</text>
<text x="59" y="116.6">69</text>
<text x="59" y="119.1">79</text>
<text x="95.8" y="114">48</text>
<text x="95.8" y="116.6">49</text>
<text x="95.8" y="119.1">50</text>
<text x="180.3" y="116.6">1</text>
<text x="192.1" y="119.1">2</text>
<text x="59" y="124.2">12</text>
<text x="96.4" y="124.2">2</text>
<text x="180.3" y="121.7">3</text>
<text x="59" y="126.7">13</text>
<text x="59" y="129.3">14</text>
<text x="59" y="131.8">15</text>
<text x="96.4" y="126.7">3</text>
<text x="96.4" y="129.3">4</text>
<text x="96.4" y="131.8">5</text>
<text x="59" y="134.4">16</text>
<text x="59" y="136.9">17</text>
<text x="96.4" y="134.4">6</text>
<text x="96.4" y="136.9">7</text>
<text x="59" y="139.4">18</text>
<text x="59" y="142">27</text>
<text x="96.4" y="139.4">8</text>
<text x="96.4" y="142">9</text>
<text x="59" y="147.1">51</text>
<text x="59" y="149.6">52</text>
<text x="95.8" y="147.1">97</text>
<text x="95.8" y="149.6">96</text>
<text x="59" y="152.1">70</text>
<text x="59" y="154.7">28</text>
<text x="95.8" y="152.1">95</text>
<text x="95.8" y="154.7">94</text>
<text x="59" y="157.2">29</text>
<text x="59.6" y="159.8">1</text>
<text x="95.8" y="157.2">93</text>
<text x="95.8" y="159.8">92</text>
<text x="95.8" y="162.3">91</text>
<text x="95.8" y="164.8">90</text>
<text x="78.5" y="172.1" transform="rotate(-90 78.5 172.1)">11</text>
<text x="195.3" y="172.8" transform="rotate(-90 195.3 172.8)">1</text>
<text x="220.7" y="172.8" transform="rotate(-90 220.7 172.8)">6</text>
<text x="223.3" y="173.4" transform="rotate(-90 223.3 173.4)">7</text>
<text x="352.8" y="172.2" transform="rotate(-90 352.8 172.2)">3</text>
<text x="195.3" y="179.1" transform="rotate(-90 195.3 179.1)">3</text>
<text x="198" y="175">2</text>
<text x="216.5" y="175">3</text>
<text x="229.2" y="177.5">5</text>
<text x="252" y="177.5">1</text>
<text x="346" y="175">2</text>
<text x="352.8" y="179.8" transform="rotate(-90 352.8 179.8)">1</text>
<text x="216.5" y="180.1">2</text>
<text x="220.7" y="184.2" transform="rotate(-90 220.7 184.2)">4</text>
<text x="223.3" y="183.6" transform="rotate(-90 223.3 183.6)">1</text>
<text x="225.8" y="183" transform="rotate(-90 225.8 183)">8</text>
<text x="252" y="180.1">2</text>
<text x="137.7" y="239.8">3</text>
<text x="145.3" y="237.2">1</text>
<text x="145.3" y="239.8">2</text>
<text x="189.8" y="239.8">1</text>
<text x="197.4" y="239.8">2</text>
<text x="231.7" y="239.8">1</text>
<text x="239.3" y="239.8">2</text>
<text x="271.1" y="239.8">1</text>
<text x="278.7" y="239.8">2</text>
<text x="145.3" y="242.3">4</text>
</g>
<g font-size="1.8" fill="#0000c2">
<text x="162.2" y="240.9">Both</text>
<text x="167.6" y="240.9">Off</text>
<text x="171.6" y="240.9">Normal</text>
<text x="179.5" y="240.9">Speed</text>
<text x="300.4" y="255.9">https://github.com/ScottBillingsley/Sync8</text>
<text x="300.7" y="267.8">CHIP8</text>
<text x="307.5" y="267.8">interpreter</text>
<text x="318.7" y="267.8">on</text>
<text x="322.2" y="267.8">arduino</text>
<text x="330.5" y="267.8">MEGA</text>
<text x="329.7" y="281">3/3/26</text>
<text x="365.9" y="281">Vernon</text>
<text x="373.5" y="281">Billingsley</text>
</g>
<g font-size=".7" fill="#006464">
<text x="226.5" y="178.9" transform="rotate(-90 226.5 178.9)">GAIN</text>
<text x="224" y="180.2" transform="rotate(-90 224 180.2)">GAINBYPASS</text>
</g>
</svg>
